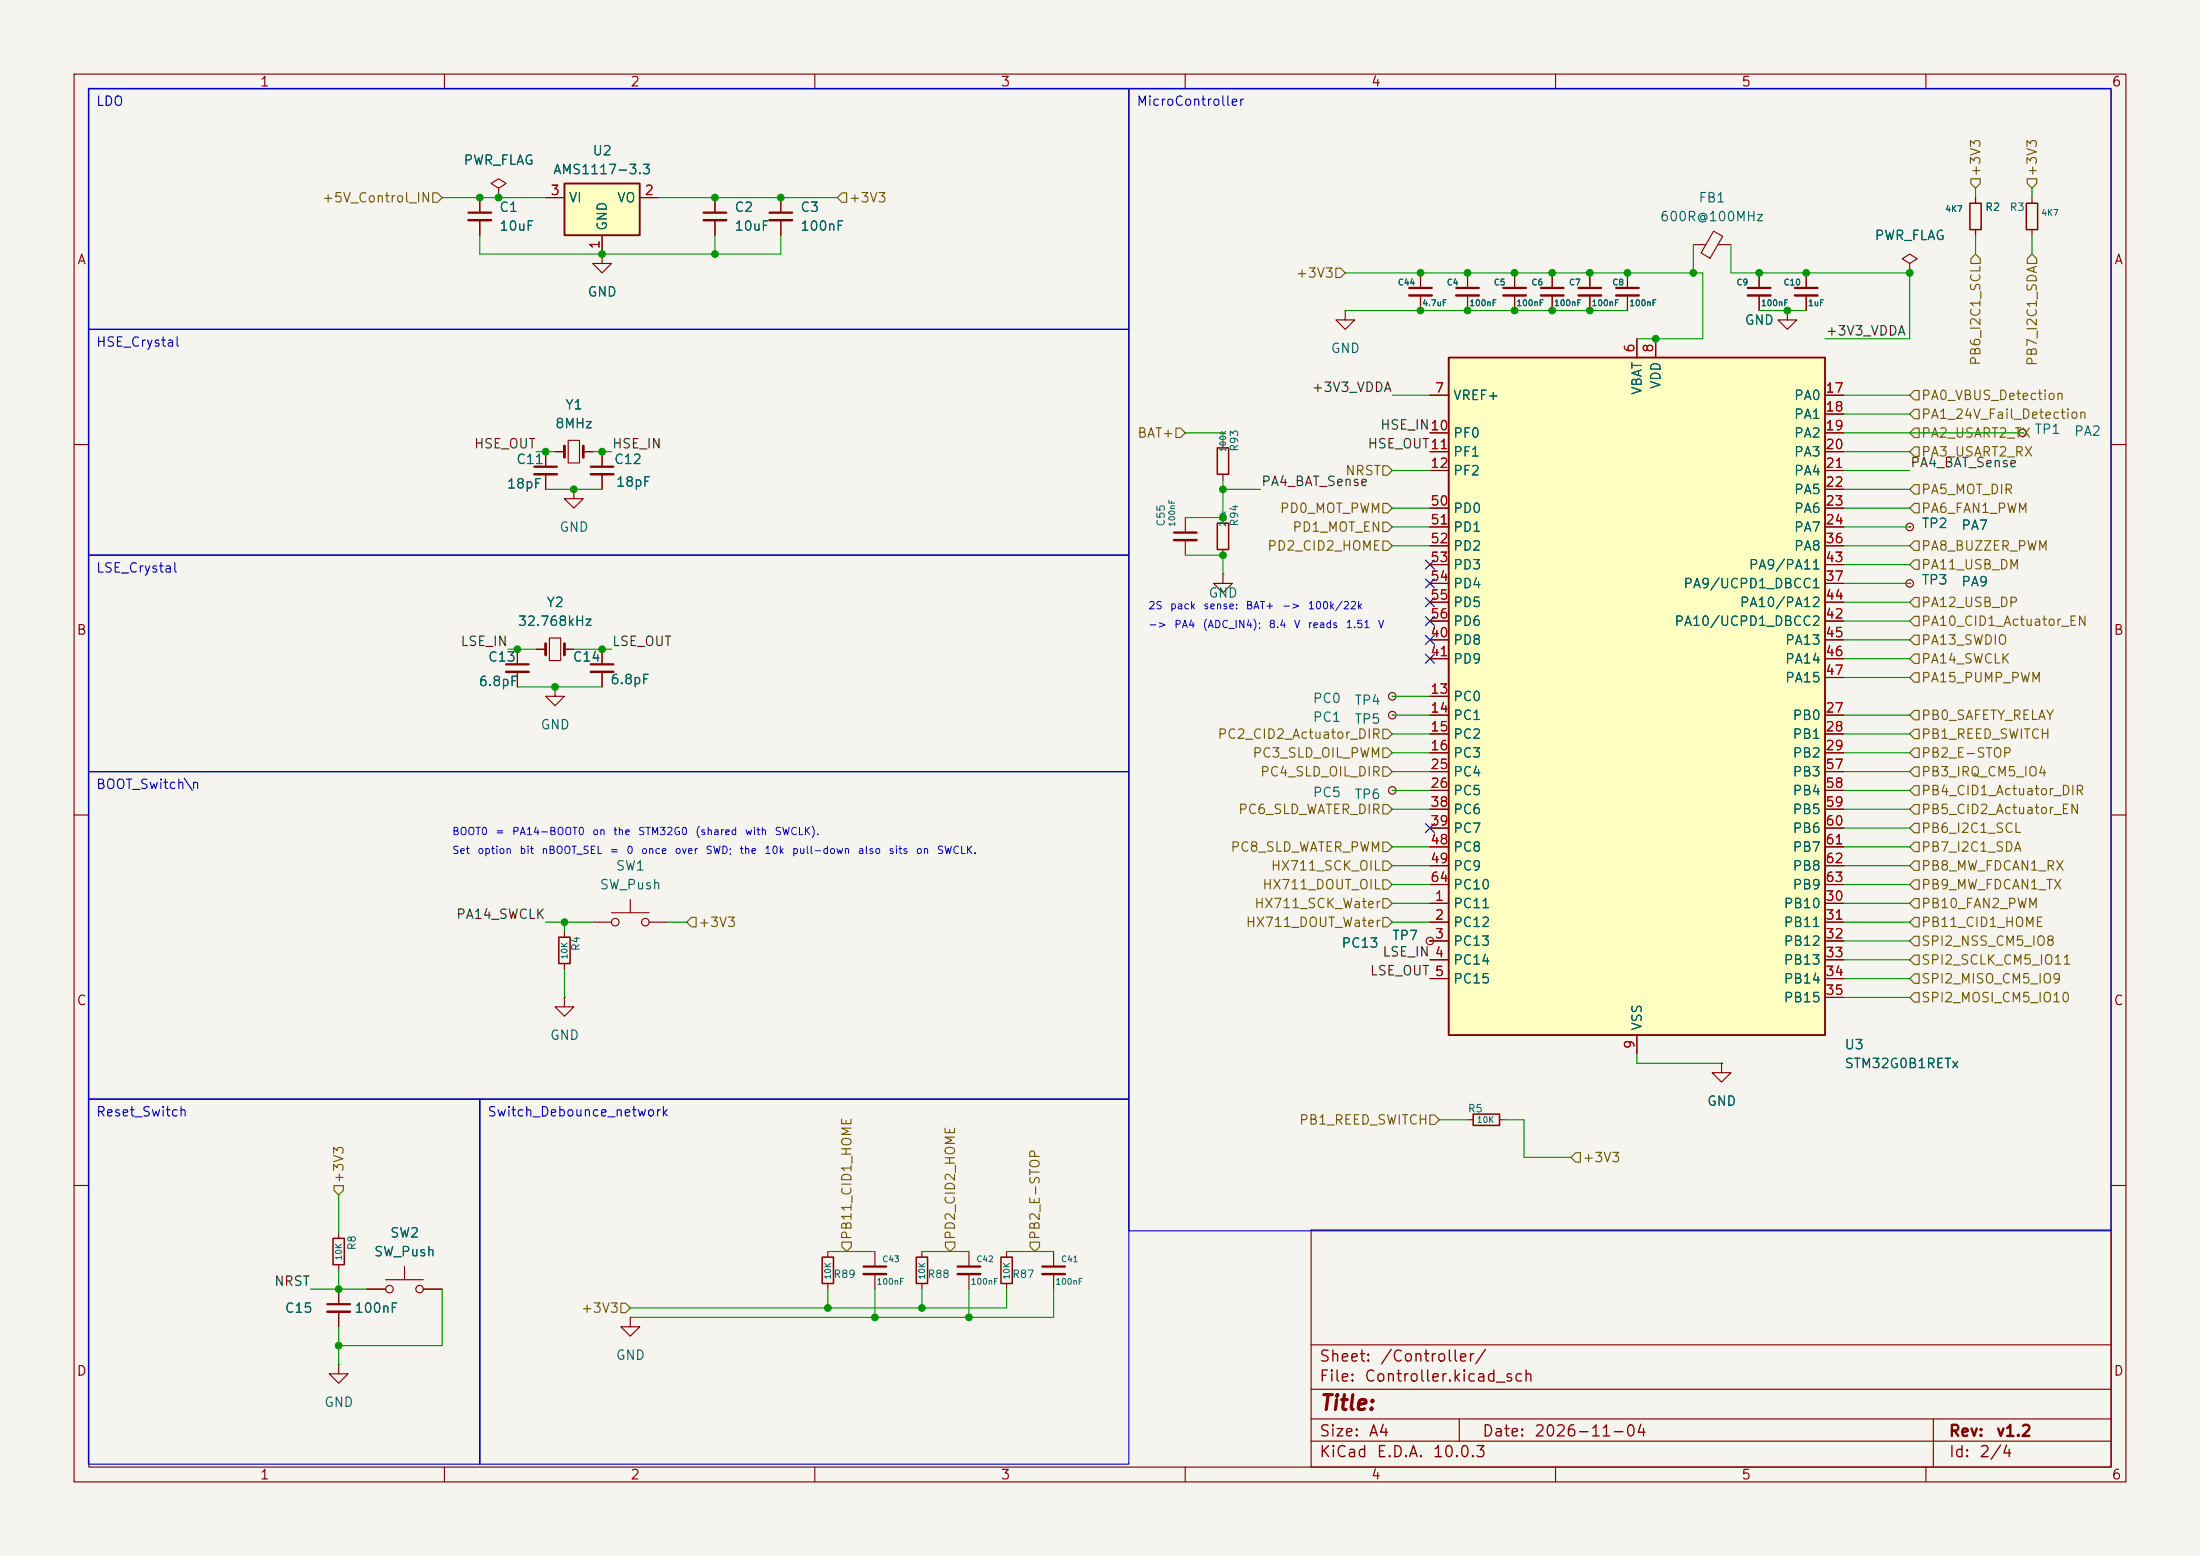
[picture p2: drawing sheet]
<svg xmlns="http://www.w3.org/2000/svg" width="297mm" height="210mm" viewBox="0 0 297 210" stroke-linecap="round" stroke-linejoin="round" font-family="sans-serif">
<path d="M0 0h297v210h-297z" fill="#f5f4ef" stroke="#f5f4ef" stroke-width=".14"/>
<g fill="none" stroke="#840000" stroke-width=".15">
<path d="M10 10h277v190h-277zM12 12h273v186h-273zM60 10v2M110 10v2M160 10v2M210 10v2M260 10v2M105.4 26.7v2M105.4 29.7v2.1M274.3 26.7v.7M274.3 31v.8M76.7 59.4h1.5v3.1h-1.5z"/>
<path d="M165.1 59.7v.8M10 60h2M73.7 61v2M73.7 64v2M74.9 61h1.3M77.5 66v1.3h1.2l-1.2 1.3-1.3-1.3h1.3M77.5 66h.1M78.7 61h1.3M81.3 61v2M81.3 64v2M160 69.9v2M160 72.9v2"/>
<path d="M165.1 77.5v1.2h1.3l-1.3 1.3-1.3-1.3h1.3M165.1 77.5h.1M165.1 64v.8M165.1 69.9v.7M165.1 74.2v.7M285 60h2M72.4 87.6h1.3M74.2 86.1h1.5v3.1h-1.5zM76.2 87.6h1.3M81.3 87.6v2.1M81.3 90.7v2M188 94h.1"/>
<path d="M10 110h2M285 110h2M193 127h.1M198.1 151.1h.8M202.4 151.1h.8M10 160h2M177 166h108v32h-108zM285 160h2M60 198v2M110 198v2M160 198v2M177 194.5h108"/>
<path d="M177 191.5h108M177 187.5h108M177 181.5h108M197 191.5v3M210 198v2M260 198v2M261 191.5v6.5"/>
<circle cx="188" cy="94" r=".51"/>
<circle cx="193" cy="127" r=".51"/>
</g>
<path d="M273.6 27.4h1.5v3.6h-1.5zM164.3 70.6h1.6v3.6h-1.6zM164.3 60.5h1.6v3.5h-1.6zM198.9 150.4h3.5v1.5h-3.5z" fill="none" stroke="#840000" stroke-width=".2"/>
<path d="M103.9 28.7h3M72.1 63h3.1M79.8 63h3M158.5 71.9h3M79.8 89.7h3" fill="none" stroke="#840000" stroke-width=".3"/>
<path d="M103.9 29.7h3M72.1 64h3.1M79.8 64h3M158.5 72.9h3M79.8 90.7h3" fill="none" stroke="#840000" stroke-width=".33"/>
<path d="M76.2 60.2v1.5M78.7 60.2v1.5M73.7 86.9v1.5M76.2 86.9v1.5" fill="none" stroke="#840000" stroke-width=".38"/>
<path d="M76.2 24.8h10.2v7h-10.2z" fill="#ffffc2"/>
<path d="M76.2 24.8h10.2v7h-10.2z" fill="none" stroke="#840000" stroke-width=".25"/>
<g fill="none" stroke="#840000" stroke-width=".15">
<path d="M64.8 26.7v2M64.8 29.7v2.1M67.3 25.4l1-.6-1-.7-1 .7 1 .6v1.3M67.3 26.7h.1M73.7 26.7h2.5M81.3 34.3v1.3h1.2l-1.2 1.2-1.3-1.2h1.3M81.3 34.3h.1M81.3 31.8v2.5M86.4 26.7h2.5M96.5 26.7v2M96.5 29.7v2.1M69.8 87.6v2.1"/>
<path d="M69.8 90.7v2M74.9 92.7v1.3h1.3l-1.3 1.3-1.2-1.3h1.2M74.9 92.7h.1M188 96.5h.1M188 106.7h.1"/>
<circle cx="188" cy="96.5" r=".51"/>
<circle cx="188" cy="106.7" r=".51"/>
</g>
<path d="M63.2 28.7h3.1M95 28.7h3M68.3 89.7h3.1" fill="none" stroke="#840000" stroke-width=".3"/>
<path d="M63.2 29.7h3.1M95 29.7h3M68.3 90.7h3.1" fill="none" stroke="#840000" stroke-width=".33"/>
<path d="M195.6 48.3h50.8v91.4h-50.8z" fill="#ffffc2"/>
<path d="M195.6 48.3h50.8v91.4h-50.8z" fill="none" stroke="#840000" stroke-width=".25"/>
<g fill="none" stroke="#840000" stroke-width=".15">
<path d="M64.8 26.7v2M64.8 29.7v2.1M67.3 26.7h.1M73.7 26.7h2.5M81.3 34.3h.1M81.3 31.8v2.5M86.4 26.7h2.5M96.5 26.7v2M96.5 29.7v2.1M105.4 26.7v2M105.4 29.7v2.1M191.8 36.8v2.1"/>
<path d="M191.8 39.9v2M198.1 36.8v2.1M198.1 39.9v2M204.5 36.8v2.1M204.5 39.9v2M209.5 36.8v2.1M209.5 39.9v2M214.6 36.8v2.1M214.6 39.9v2M219.7 36.8v2.1M219.7 39.9v2M228.6 33h1.7"/>
<path d="M231.3 31.2l1.3 .7-1.7 2.9-1.3-.7zM231.9 33h1.8M237.5 36.8v2.1M237.5 39.9v2M243.8 36.8v2.1M243.8 39.9v2M257.8 35.6l1-.7-1-.6-1 .6 1 .7v1.2M257.8 36.8h.1M266.7 26.7v.7M266.7 31v.8M181.6 41.9v1.3h1.3l-1.3 1.3-1.3-1.3h1.3M181.6 41.9h.1"/>
<path d="M193 53.3h2.6M193 58.4h2.6M221 45.7v2.6M223.5 45.7v2.6M241.3 41.9v1.3h1.3l-1.3 1.3-1.3-1.3h1.3M241.3 41.9h.1M246.4 53.3h2.5M246.4 58.4h2.5M246.4 55.9h2.5M273 58.4h.1M73.7 61v2M73.7 64v2"/>
<path d="M74.9 61h1.3M78.7 61h1.3M81.3 61v2M81.3 64v2M193 61h2.6M193 63.5h2.6M193 68.6h2.6M193 71.1h2.6M193 73.7h2.6M193 78.7h2.6M193 76.2h2.6M246.4 61h2.5"/>
<path d="M246.4 63.5h2.5M246.4 66h2.5M246.4 68.6h2.5M246.4 71.1h2.5M246.4 73.7h2.5M246.4 78.7h2.5M246.4 76.2h2.5M257.8 71.1h.1M257.8 78.7h.1M69.8 87.6v2.1M69.8 90.7v2M72.4 87.6h1.3"/>
<path d="M76.2 87.6h1.3M81.3 87.6v2.1M81.3 90.7v2M193 94h2.6M193 96.5h2.6M193 99.1h2.6M193 86.4h2.6M193 88.9h2.6M193 83.8h2.6M193 81.3h2.6M246.4 96.5h2.5M246.4 99.1h2.5"/>
<path d="M246.4 86.4h2.5M246.4 88.9h2.5M246.4 83.8h2.5M246.4 81.3h2.5M246.4 91.4h2.5M193 101.6h2.6M193 104.1h2.6M193 106.7h2.6M193 109.2h2.6M193 111.8h2.6M193 114.3h2.6M193 116.8h2.6"/>
<path d="M193 119.4h2.6M246.4 101.6h2.5M246.4 104.1h2.5M246.4 106.7h2.5M246.4 109.2h2.5M246.4 111.8h2.5M246.4 114.3h2.5M246.4 116.8h2.5M246.4 119.4h2.5M76.2 134.6v1.3h1.3l-1.3 1.3-1.3-1.3h1.3M76.2 134.6h.1M76.2 125.7v.8"/>
<path d="M76.2 130v.8M80 124.5h2.5M82.5 123.2h5.1M85.1 121.4v1.8M87.6 124.5h2.6M193 127h.1M193 121.9h2.6M193 124.5h2.6M193 127h2.6M193 129.5h2.6M193 132.1h2.6M221 139.7v2.5"/>
<path d="M246.4 121.9h2.5M246.4 124.5h2.5M246.4 127h2.5M246.4 129.5h2.5M246.4 132.1h2.5M246.4 134.6h2.5M232.4 143.5v1.3h1.3l-1.3 1.3-1.3-1.3h1.3M232.4 143.5h.1M45.7 166.4v.7M45.7 170.7v.8M45.7 174v2M45.7 177v2.1"/>
<path d="M49.5 174h2.6M52.1 172.7h5M54.6 170.9v1.8M57.1 174h2.6M85.1 177.8v1.3h1.3l-1.3 1.2-1.3-1.2h1.3M85.1 177.8h.1M111.8 168.9v.8M111.8 173.2v.8M118.1 168.9v2M118.1 172v2M124.5 168.9v.8M124.5 173.2v.8"/>
<path d="M130.8 168.9v2M130.8 172v2M135.9 168.9v.8M135.9 173.2v.8M142.2 168.9v2M142.2 172v2M45.7 184.2v1.2h1.3l-1.3 1.3-1.3-1.3h1.3M45.7 184.2h.1"/>
<circle cx="273" cy="58.4" r=".51"/>
<circle cx="257.8" cy="71.1" r=".51"/>
<circle cx="257.8" cy="78.7" r=".51"/>
<circle cx="83.1" cy="124.5" r=".51"/>
<circle cx="87.1" cy="124.5" r=".51"/>
<circle cx="52.6" cy="174" r=".51"/>
<circle cx="56.6" cy="174" r=".51"/>
</g>
<path d="M265.9 27.4h1.6v3.6h-1.6zM75.4 126.5h1.6v3.5h-1.6zM45 167.1h1.5v3.6h-1.5zM111 169.7h1.5v3.5h-1.5zM123.7 169.7h1.5v3.5h-1.5zM135.1 169.7h1.6v3.5h-1.6z" fill="none" stroke="#840000" stroke-width=".2"/>
<path d="M190.2 38.9h3.1M196.6 38.9h3M202.9 38.9h3.1M208 38.9h3.1M213.1 38.9h3.1M218.2 38.9h3M236 38.9h3M242.3 38.9h3.1M44.2 176h3M116.6 170.9h3M129.3 170.9h3M140.7 170.9h3.1" fill="none" stroke="#840000" stroke-width=".3"/>
<path d="M190.2 39.9h3.1M196.6 39.9h3M202.9 39.9h3.1M208 39.9h3.1M213.1 39.9h3.1M218.2 39.9h3M236 39.9h3M242.3 39.9h3.1M44.2 177h3M116.6 172h3M129.3 172h3M140.7 172h3.1" fill="none" stroke="#840000" stroke-width=".33"/>
<g fill="none" stroke="#725600" stroke-width=".15">
<path d="M58.4 26h.7l.6 .7-.6 .6h-.7zM113.7 26h.6v1.3h-.6l-.7-.6zM180.3 36.2h.7l.6 .6-.6 .7h-.7zM266.1 24.1h1.2v.7l-.6 .6-.6-.6zM266.7 34.3l.6 .6v.7h-1.2v-.7zM273.7 24.1h1.3v.7l-.7 .6-.6-.6zM274.3 34.3l.7 .6v.7h-1.3v-.7zM158.7 57.8h.7l.6 .6-.6 .7h-.7zM257.8 58.4l.6-.6h.7v1.3h-.7zM257.8 55.9l.6-.7h.7v1.3h-.7zM257.8 53.3l.6-.6h.7v1.3h-.7zM186.7 67.9h.6l.7 .7-.7 .6h-.6z"/>
<path d="M186.7 70.5h.6l.7 .6-.7 .7h-.6zM186.7 73h.6l.7 .7-.7 .6h-.6zM186.7 62.9h.6l.7 .6-.7 .6h-.6zM257.8 68.6l.6-.7h.7v1.3h-.7zM257.8 66l.6-.6h.7v1.3h-.7zM257.8 76.2l.6-.6h.7v1.2h-.7zM258.4 73h.7v1.3h-.7l-.6-.6zM258.4 60.3h.7v1.3h-.7l-.6-.6zM186.7 98.4h.6l.7 .7-.7 .6h-.6zM257.8 81.3l.6-.7h.7v1.3h-.7zM257.8 99.1l.6-.7h.7v1.3h-.7zM257.8 91.4l.6-.6h.7v1.3h-.7z"/>
<path d="M257.8 88.9l.6-.6h.7v1.2h-.7zM257.8 86.4l.6-.7h.7v1.3h-.7zM257.8 83.8l.6-.6h.7v1.3h-.7zM258.4 95.9h.7v1.3h-.7l-.6-.7zM186.7 101h.6l.7 .6-.7 .6h-.6zM186.7 103.5h.6l.7 .6-.7 .7h-.6zM186.7 108.6h.6l.7 .6-.7 .7h-.6zM186.7 118.7h.6l.7 .7-.7 .6h-.6zM186.7 116.2h.6l.7 .6-.7 .7h-.6zM186.7 113.7h.6l.7 .6-.7 .6h-.6zM257.8 101.6l.6-.6h.7v1.2h-.7zM257.8 104.1l.6-.6h.7v1.3h-.7z"/>
<path d="M257.8 106.7l.6-.7h.7v1.3h-.7zM257.8 111.8l.6-.7h.7v1.3h-.7zM257.8 114.3l.6-.6h.7v1.2h-.7zM257.8 116.8l.6-.6h.7v1.3h-.7zM258.4 108.6h.7v1.3h-.7l-.6-.7zM258.4 118.7h.7v1.3h-.7l-.6-.6zM93.3 123.8h.7v1.3h-.7l-.6-.6zM186.7 123.8h.6l.7 .7-.7 .6h-.6zM186.7 121.3h.6l.7 .6-.7 .7h-.6zM257.8 134.6l.6-.6h.7v1.3h-.7zM257.8 129.5l.6-.6h.7v1.3h-.7zM257.8 121.9l.6-.6h.7v1.3h-.7z"/>
<path d="M257.8 124.5l.6-.7h.7v1.3h-.7zM257.8 127l.6-.6h.7v1.2h-.7zM258.4 131.4h.7v1.3h-.7l-.6-.6zM193 150.5h.7l.6 .6-.6 .7h-.7zM212.7 155.6h.7v1.2h-.7l-.6-.6zM45.1 160h1.3v.7l-.7 .6-.6-.6zM83.8 175.9h.7l.6 .6-.6 .7h-.7zM113.7 167.6h1.2v.7l-.6 .6-.6-.6zM127.6 167.6h1.3v.7l-.6 .6-.7-.6zM139.1 167.6h1.2v.7l-.6 .6-.6-.6z"/>
</g>
<g fill="none" stroke="#009600" stroke-width=".15">
<path d="M59.7 26.7h14M64.8 31.8v2.5h40.6v-2.5M88.9 26.7h24.1M96.5 31.8v2.5M181.6 36.8h48.3v8.9h-8.9M228.6 33v3.8M233.7 33v3.8h24.1v8.9h-11.4M266.7 25.4v1.3M266.7 31.8v2.5M274.3 25.4v1.3M274.3 31.8v2.5M160 58.4h5.1v1.3"/>
<path d="M181.6 41.9h38.1M188 53.3h5M237.5 41.9h6.3M248.9 53.3h8.9M248.9 58.4h24.1M248.9 55.9h8.9M72.4 61h2.5M73.7 66h7.6M80 61h2.5M160 74.9h5.1v2.6M165.1 66h5.1M165.1 64.8v5.1h-5.1"/>
<path d="M188 71.1h5M188 73.7h5M188 63.5h5M188 68.6h5M248.9 71.1h8.9M248.9 73.7h8.9M248.9 63.5h8.9M248.9 66h8.9M248.9 61h8.9M248.9 76.2h8.9M248.9 78.7h8.9M248.9 68.6h8.9"/>
<path d="M68.6 87.6h3.8M69.8 92.7h11.5M77.5 87.6h5M188 96.5h5M188 94h5M188 99.1h5M248.9 96.5h8.9M248.9 91.4h8.9M248.9 88.9h8.9M248.9 86.4h8.9M248.9 83.8h8.9M248.9 81.3h8.9"/>
<path d="M248.9 99.1h8.9M188 116.8h5M188 119.4h5M188 101.6h5M188 104.1h5M188 106.7h5M188 109.2h5M188 114.3h5M248.9 116.8h8.9M248.9 119.4h8.9M248.9 101.6h8.9M248.9 104.1h8.9"/>
<path d="M248.9 106.7h8.9M248.9 109.2h8.9M248.9 111.8h8.9M248.9 114.3h8.9M73.7 124.5h6.3M76.2 124.5v1.2M76.2 130.8v3.8M90.2 124.5h2.5M188 121.9h5M188 124.5h5M248.9 121.9h8.9M248.9 124.5h8.9"/>
<path d="M248.9 132.1h8.9M248.9 134.6h8.9M248.9 127h8.9M248.9 129.5h8.9M194.3 151.1h3.8M203.2 151.1h2.5v5.1h6.4M221 142.2v1.3h11.4M41.9 174h7.6M45.7 161.3v5.1M45.7 171.5v2.5M45.7 179.1v5.1M59.7 174v7.6h-14"/>
<path d="M111.8 168.9h6.3M111.8 174v2.5M118.1 174v3.8M124.5 168.9h6.3M124.5 174v2.5M130.8 174v3.8M135.9 168.9h6.3M135.9 174v2.5h-50.8M142.2 174v3.8h-57.1"/>
</g>
<g fill="none" stroke="#000084" stroke-width=".15">
<path d="M192.4 75.6l1.2 1.2M192.4 78.1l1.2 1.2M193.6 75.6l-1.2 1.2M193.6 78.1l-1.2 1.2M192.4 88.3l1.2 1.2M192.4 85.8l1.2 1.2M192.4 83.2l1.2 1.2M192.4 80.7l1.2 1.2M193.6 88.3l-1.2 1.2M193.6 85.8l-1.2 1.2M193.6 83.2l-1.2 1.2M193.6 80.7l-1.2 1.2"/>
<path d="M192.4 111.2l1.2 1.2M193.6 111.2l-1.2 1.2"/>
</g>
<path d="M11.9 11.9h140.5v32.6h-140.5zM152.4 11.9h132.6v154.2h-132.6zM11.9 44.5h140.5v30.4h-140.5zM11.9 74.9h140.5v29.2h-140.5zM11.9 104.1h140.5v44.2h-140.5zM11.9 148.3h52.9v49.3h-52.9zM64.8 148.3h87.6v49.3h-87.6z" fill="none" stroke="#0000c2" stroke-width=".15"/>
<g fill="#009600" stroke="#009600" stroke-width=".14">
<circle cx="67.3" cy="26.7" r=".46"/>
<circle cx="77.5" cy="66" r=".46"/>
<circle cx="105.4" cy="26.7" r=".46"/>
<circle cx="81.3" cy="34.3" r=".46"/>
<circle cx="73.7" cy="61" r=".46"/>
<circle cx="96.5" cy="34.3" r=".46"/>
<circle cx="81.3" cy="61" r=".46"/>
<circle cx="96.5" cy="26.7" r=".46"/>
<circle cx="81.3" cy="87.6" r=".46"/>
<circle cx="69.8" cy="87.6" r=".46"/>
<circle cx="76.2" cy="124.5" r=".46"/>
<circle cx="74.9" cy="92.7" r=".46"/>
<circle cx="45.7" cy="174" r=".46"/>
<circle cx="45.7" cy="181.6" r=".46"/>
<circle cx="111.8" cy="176.5" r=".46"/>
<circle cx="124.5" cy="176.5" r=".46"/>
<circle cx="130.8" cy="177.8" r=".46"/>
<circle cx="118.1" cy="177.8" r=".46"/>
<circle cx="64.8" cy="26.7" r=".46"/>
<circle cx="209.5" cy="36.8" r=".46"/>
<circle cx="204.5" cy="36.8" r=".46"/>
<circle cx="204.5" cy="41.9" r=".46"/>
<circle cx="214.6" cy="36.8" r=".46"/>
<circle cx="209.5" cy="41.9" r=".46"/>
<circle cx="214.6" cy="41.9" r=".46"/>
<circle cx="191.8" cy="36.8" r=".46"/>
<circle cx="198.1" cy="36.8" r=".46"/>
<circle cx="198.1" cy="41.9" r=".46"/>
<circle cx="191.8" cy="41.9" r=".46"/>
<circle cx="219.7" cy="36.8" r=".46"/>
<circle cx="237.5" cy="36.8" r=".46"/>
<circle cx="228.6" cy="36.8" r=".46"/>
<circle cx="241.3" cy="41.9" r=".46"/>
<circle cx="243.8" cy="36.8" r=".46"/>
<circle cx="257.8" cy="36.8" r=".46"/>
<circle cx="223.5" cy="45.7" r=".46"/>
<circle cx="165.1" cy="69.9" r=".46"/>
<circle cx="165.1" cy="74.9" r=".46"/>
<circle cx="165.1" cy="66" r=".46"/>
</g>
<text font-size="2" fill="#840000" x="178" y="190.8">Title:</text>
<g font-size="1.5" fill="#840000">
<text x="178" y="184.2">Sheet:</text>
<text x="186.2" y="184.2">/Controller/</text>
<text x="178" y="186.9">File:</text>
<text x="184.1" y="186.9">Controller.kicad_sch</text>
<text x="178" y="197.1">KiCad</text>
<text x="178" y="194.3">Size:</text>
<text x="184.7" y="194.3">A4</text>
<text x="185.7" y="197.1">E.D.A.</text>
<text x="193.3" y="197.1">10.0.3</text>
<text x="200" y="194.3">Date:</text>
<text x="207" y="194.3">2026-11-04</text>
<text x="263" y="194.3">Rev:</text>
<text x="263" y="197.1">Id:</text>
<text x="267.1" y="197.1">2/4</text>
<text x="269.4" y="194.3">v1.2</text>
</g>
<g font-size="1.3" fill="#840000">
<text x="35" y="12">1</text>
<text x="85" y="12">2</text>
<text x="135" y="12">3</text>
<text x="185" y="12">4</text>
<text x="235" y="12">5</text>
<text x="285" y="12">6</text>
<text x="10.3" y="36">A</text>
<text x="285.3" y="36">A</text>
<text x="10.3" y="86">B</text>
<text x="285.3" y="86">B</text>
<text x="10.3" y="136">C</text>
<text x="285.3" y="136">C</text>
<text x="10.3" y="186">D</text>
<text x="285.3" y="186">D</text>
<text x="35" y="200">1</text>
<text x="85" y="200">2</text>
<text x="135" y="200">3</text>
<text x="185" y="200">4</text>
<text x="235" y="200">5</text>
<text x="285" y="200">6</text>
</g>
<g font-size="1.3" fill="#0000c2">
<text x="12.9" y="14.6">LDO</text>
<text x="153.4" y="14.6">MicroController</text>
<text x="12.9" y="47.1">HSE_Crystal</text>
<text x="12.9" y="77.6">LSE_Crystal</text>
<text x="12.9" y="106.8">BOOT_Switch\n</text>
<text x="12.9" y="151">Reset_Switch</text>
<text x="65.7" y="151">Switch_Debounce_network</text>
</g>
<g font-size="1.3" fill="#006464">
<text x="62.5" y="22.6">PWR_FLAG</text>
<text x="74.6" y="23.8">AMS1117-3.3</text>
<text x="79.9" y="21.3">U2</text>
<text x="67.3" y="28.9">C1</text>
<text x="76.7" y="27.6">VI</text>
<text x="83.2" y="27.6">VO</text>
<text x="99.1" y="28.9">C2</text>
<text x="108" y="28.9">C3</text>
<text x="229.2" y="27.6">FB1</text>
<text x="67.3" y="31.5">10uF</text>
<text x="82.3" y="31.2" transform="rotate(-90 82.3 31.2)">GND</text>
<text x="99.1" y="31.5">10uF</text>
<text x="108" y="31.5">100nF</text>
<text x="224" y="30.2">600R@100MHz</text>
<text x="253" y="32.7">PWR_FLAG</text>
<text x="79.2" y="40.3">GND</text>
<text x="179.6" y="48">GND</text>
<text x="235.5" y="44.2">GND</text>
<text x="222" y="53.4" transform="rotate(-90 222 53.4)">VBAT</text>
<text x="224.5" y="52.6" transform="rotate(-90 224.5 52.6)">VDD</text>
<text x="74.9" y="58.1">8MHz</text>
<text x="76.2" y="55.6">Y1</text>
<text x="196.1" y="54.3">VREF+</text>
<text x="196.1" y="59.4">PF0</text>
<text x="242.1" y="54.3">PA0</text>
<text x="242.1" y="56.9">PA1</text>
<text x="242.1" y="59.4">PA2</text>
<text x="274.6" y="58.9">TP1</text>
<text x="279.9" y="59.1">PA2</text>
<text x="69.6" y="62.9">C11</text>
<text x="82.8" y="62.9">C12</text>
<text x="83.1" y="66">18pF</text>
<text x="196.1" y="61.9">PF1</text>
<text x="196.1" y="64.5">PF2</text>
<text x="242.1" y="61.9">PA3</text>
<text x="242.1" y="64.5">PA4</text>
<text x="68.3" y="66.2">18pF</text>
<text x="196.1" y="69.6">PD0</text>
<text x="242.1" y="67">PA5</text>
<text x="242.1" y="69.6">PA6</text>
<text x="259.3" y="71.6">TP2</text>
<text x="264.7" y="71.8">PA7</text>
<text x="75.4" y="72.1">GND</text>
<text x="196.1" y="72.1">PD1</text>
<text x="196.1" y="74.6">PD2</text>
<text x="196.1" y="77.2">PD3</text>
<text x="236" y="77.2">PA9/PA11</text>
<text x="242.1" y="72.1">PA7</text>
<text x="242.1" y="74.6">PA8</text>
<text x="73.7" y="82.3">Y2</text>
<text x="163.1" y="81">GND</text>
<text x="196.1" y="79.7">PD4</text>
<text x="196.1" y="82.3">PD5</text>
<text x="227.2" y="79.7">PA9/UCPD1_DBCC1</text>
<text x="234.8" y="82.3">PA10/PA12</text>
<text x="259.3" y="79.2">TP3</text>
<text x="264.7" y="79.5">PA9</text>
<text x="65.8" y="89.6">C13</text>
<text x="69.8" y="84.8">32.768kHz</text>
<text x="77.2" y="89.6">C14</text>
<text x="196.1" y="87.3">PD8</text>
<text x="196.1" y="89.9">PD9</text>
<text x="196.1" y="84.8">PD6</text>
<text x="226" y="84.8">PA10/UCPD1_DBCC2</text>
<text x="240.9" y="87.3">PA13</text>
<text x="240.9" y="89.9">PA14</text>
<text x="64.5" y="92.9">6.8pF</text>
<text x="82.3" y="92.7">6.8pF</text>
<text x="177.1" y="95.2">PC0</text>
<text x="182.8" y="95.5">TP4</text>
<text x="196.1" y="95">PC0</text>
<text x="240.9" y="92.4">PA15</text>
<text x="72.9" y="98.8">GND</text>
<text x="177.1" y="97.7">PC1</text>
<text x="182.8" y="98">TP5</text>
<text x="196.1" y="97.5">PC1</text>
<text x="196.1" y="100">PC2</text>
<text x="241.9" y="97.5">PB0</text>
<text x="241.9" y="100">PB1</text>
<text x="177.1" y="107.9">PC5</text>
<text x="196.1" y="102.6">PC3</text>
<text x="196.1" y="105.1">PC4</text>
<text x="196.1" y="107.7">PC5</text>
<text x="241.9" y="102.6">PB2</text>
<text x="241.9" y="105.1">PB3</text>
<text x="241.9" y="107.7">PB4</text>
<text x="182.8" y="108.2">TP6</text>
<text x="196.1" y="110.2">PC6</text>
<text x="196.1" y="112.7">PC7</text>
<text x="241.9" y="110.2">PB5</text>
<text x="241.9" y="112.7">PB6</text>
<text x="83.1" y="117.8">SW1</text>
<text x="196.1" y="115.3">PC8</text>
<text x="196.1" y="117.8">PC9</text>
<text x="241.9" y="115.3">PB7</text>
<text x="241.9" y="117.8">PB8</text>
<text x="80.9" y="120.4">SW_Push</text>
<text x="196.1" y="122.9">PC11</text>
<text x="196.1" y="125.4">PC12</text>
<text x="196.1" y="120.4">PC10</text>
<text x="240.7" y="122.9">PB10</text>
<text x="240.7" y="125.4">PB11</text>
<text x="241.9" y="120.4">PB9</text>
<text x="181" y="128.2">PC13</text>
<text x="187.9" y="127.2">TP7</text>
<text x="196.1" y="128">PC13</text>
<text x="196.1" y="130.5">PC14</text>
<text x="240.7" y="128">PB12</text>
<text x="240.7" y="130.5">PB13</text>
<text x="196.1" y="133.1">PC15</text>
<text x="240.7" y="133.1">PB14</text>
<text x="240.7" y="135.6">PB15</text>
<text x="74.2" y="140.7">GND</text>
<text x="222" y="139.2" transform="rotate(-90 222 139.2)">VSS</text>
<text x="248.9" y="141.9">U3</text>
<text x="230.4" y="149.6">GND</text>
<text x="248.9" y="144.5">STM32G0B1RETx</text>
<text x="52.6" y="167.3">SW2</text>
<text x="50.4" y="169.9">SW_Push</text>
<text x="38.4" y="177.5">C15</text>
<text x="47.8" y="177.5">100nF</text>
<text x="83.1" y="183.9">GND</text>
<text x="43.7" y="190.2">GND</text>
</g>
<g font-size="1.3" fill="#725600">
<text x="267.7" y="23.9" transform="rotate(-90 267.7 23.9)">+3V3</text>
<text x="275.3" y="23.9" transform="rotate(-90 275.3 23.9)">+3V3</text>
<text x="43.4" y="27.6">+5V_Control_IN</text>
<text x="114.5" y="27.6">+3V3</text>
<text x="174.9" y="37.8">+3V3</text>
<text x="267.7" y="49.4" transform="rotate(-90 267.7 49.4)">PB6_I2C1_SCL</text>
<text x="275.3" y="49.5" transform="rotate(-90 275.3 49.5)">PB7_I2C1_SDA</text>
<text x="153.5" y="59.4">BAT+</text>
<text x="259.3" y="59.4">PA2_USART2_TX</text>
<text x="259.3" y="56.9">PA1_24V_Fail_Detection</text>
<text x="259.3" y="54.3">PA0_VBUS_Detection</text>
<text x="181.5" y="64.5">NRST</text>
<text x="259.3" y="61.9">PA3_USART2_RX</text>
<text x="172.7" y="69.6">PD0_MOT_PWM</text>
<text x="259.3" y="69.6">PA6_FAN1_PWM</text>
<text x="259.3" y="67">PA5_MOT_DIR</text>
<text x="171" y="74.6">PD2_CID2_HOME</text>
<text x="174.4" y="72.1">PD1_MOT_EN</text>
<text x="259.3" y="74.6">PA8_BUZZER_PWM</text>
<text x="259.3" y="77.2">PA11_USB_DM</text>
<text x="259.3" y="82.3">PA12_USB_DP</text>
<text x="259.3" y="89.9">PA14_SWCLK</text>
<text x="259.3" y="87.3">PA13_SWDIO</text>
<text x="259.3" y="84.8">PA10_CID1_Actuator_EN</text>
<text x="259.3" y="92.4">PA15_PUMP_PWM</text>
<text x="164.3" y="100">PC2_CID2_Actuator_DIR</text>
<text x="259.3" y="100">PB1_REED_SWITCH</text>
<text x="259.3" y="97.5">PB0_SAFETY_RELAY</text>
<text x="169" y="102.6">PC3_SLD_OIL_PWM</text>
<text x="170" y="105.1">PC4_SLD_OIL_DIR</text>
<text x="259.3" y="102.6">PB2_E-STOP</text>
<text x="259.3" y="105.1">PB3_IRQ_CM5_IO4</text>
<text x="259.3" y="107.7">PB4_CID1_Actuator_DIR</text>
<text x="167.1" y="110.2">PC6_SLD_WATER_DIR</text>
<text x="259.3" y="110.2">PB5_CID2_Actuator_EN</text>
<text x="259.3" y="112.7">PB6_I2C1_SCL</text>
<text x="166" y="115.3">PC8_SLD_WATER_PWM</text>
<text x="171.5" y="117.8">HX711_SCK_OIL</text>
<text x="259.3" y="115.3">PB7_I2C1_SDA</text>
<text x="259.3" y="117.8">PB8_MW_FDCAN1_RX</text>
<text x="94.2" y="125.4">+3V3</text>
<text x="168.1" y="125.4">HX711_DOUT_Water</text>
<text x="169.2" y="122.9">HX711_SCK_Water</text>
<text x="170.3" y="120.4">HX711_DOUT_OIL</text>
<text x="259.3" y="120.4">PB9_MW_FDCAN1_TX</text>
<text x="259.3" y="122.9">PB10_FAN2_PWM</text>
<text x="259.3" y="125.4">PB11_CID1_HOME</text>
<text x="259.3" y="130.5">SPI2_SCLK_CM5_IO11</text>
<text x="259.3" y="128">SPI2_NSS_CM5_IO8</text>
<text x="259.3" y="135.6">SPI2_MOSI_CM5_IO10</text>
<text x="259.3" y="133.1">SPI2_MISO_CM5_IO9</text>
<text x="175.3" y="152.1">PB1_REED_SWITCH</text>
<text x="46.7" y="159.8" transform="rotate(-90 46.7 159.8)">+3V3</text>
<text x="213.6" y="157.2">+3V3</text>
<text x="115.3" y="167.4" transform="rotate(-90 115.3 167.4)">PB11_CID1_HOME</text>
<text x="129.2" y="167.4" transform="rotate(-90 129.2 167.4)">PD2_CID2_HOME</text>
<text x="140.7" y="167.4" transform="rotate(-90 140.7 167.4)">PB2_E-STOP</text>
<text x="78.3" y="177.5">+3V3</text>
</g>
<g font-size="1.3" fill="#a90000">
<text x="74.2" y="26.6">3</text>
<text x="86.9" y="26.6">2</text>
<text x="81.3" y="33.7" transform="rotate(-90 81.3 33.7)">1</text>
<text x="221" y="47.7" transform="rotate(-90 221 47.7)">6</text>
<text x="223.5" y="47.7" transform="rotate(-90 223.5 47.7)">8</text>
<text x="193.6" y="53.3">7</text>
<text x="246.3" y="53.3">17</text>
<text x="193" y="58.4">10</text>
<text x="246.3" y="55.9">18</text>
<text x="246.3" y="58.4">19</text>
<text x="193" y="63.5">12</text>
<text x="193" y="60.9">11</text>
<text x="246.3" y="60.9">20</text>
<text x="246.3" y="63.5">21</text>
<text x="193" y="68.6">50</text>
<text x="193" y="71.1">51</text>
<text x="246.3" y="66">22</text>
<text x="246.3" y="68.6">23</text>
<text x="246.3" y="71.1">24</text>
<text x="193" y="73.6">52</text>
<text x="193" y="76.2">53</text>
<text x="246.3" y="73.6">36</text>
<text x="246.3" y="76.2">43</text>
<text x="193" y="78.7">54</text>
<text x="193" y="81.3">55</text>
<text x="193" y="83.8">56</text>
<text x="246.3" y="78.7">37</text>
<text x="246.3" y="83.8">42</text>
<text x="246.3" y="81.3">44</text>
<text x="193" y="86.3">40</text>
<text x="193" y="88.9">41</text>
<text x="246.3" y="86.3">45</text>
<text x="246.3" y="88.9">46</text>
<text x="193" y="94">13</text>
<text x="246.3" y="91.4">47</text>
<text x="193" y="96.5">14</text>
<text x="193" y="99">15</text>
<text x="193" y="101.6">16</text>
<text x="246.3" y="96.5">27</text>
<text x="246.3" y="99">28</text>
<text x="246.3" y="101.6">29</text>
<text x="193" y="104.1">25</text>
<text x="193" y="106.7">26</text>
<text x="246.3" y="104.1">57</text>
<text x="246.3" y="106.7">58</text>
<text x="193" y="109.2">38</text>
<text x="193" y="111.7">39</text>
<text x="246.3" y="109.2">59</text>
<text x="246.3" y="111.7">60</text>
<text x="193" y="114.3">48</text>
<text x="193" y="116.8">49</text>
<text x="193" y="119.4">64</text>
<text x="246.3" y="114.3">61</text>
<text x="246.3" y="116.8">62</text>
<text x="246.3" y="119.4">63</text>
<text x="193.6" y="121.9">1</text>
<text x="193.6" y="124.4">2</text>
<text x="246.3" y="121.9">30</text>
<text x="246.3" y="124.4">31</text>
<text x="193.6" y="127">3</text>
<text x="193.6" y="129.5">4</text>
<text x="246.3" y="127">32</text>
<text x="246.3" y="129.5">33</text>
<text x="193.6" y="132.1">5</text>
<text x="246.3" y="132.1">34</text>
<text x="246.3" y="134.6">35</text>
<text x="221" y="141.7" transform="rotate(-90 221 141.7)">9</text>
</g>
<g font-size="1.3" fill="#0f0f0f">
<text x="246.4" y="45.6">+3V3_VDDA</text>
<text x="177" y="53.2">+3V3_VDDA</text>
<text x="186.2" y="58.3">HSE_IN10</text>
<text x="63.9" y="60.8">HSE_OUT</text>
<text x="82.5" y="60.8">HSE_IN</text>
<text x="170.2" y="65.9">PA4_BAT_Sense</text>
<text x="184.6" y="60.8">HSE_OUT11</text>
<text x="257.8" y="63.4">PA4_BAT_Sense</text>
<text x="62.1" y="87.5">LSE_IN</text>
<text x="82.5" y="87.5">LSE_OUT</text>
<text x="61.5" y="124.3">PA14_SWCLK</text>
<text x="184.9" y="132">LSE_OUT 5</text>
<text x="186.5" y="129.4">LSE_IN 4</text>
<text x="36.9" y="173.9">NRST</text>
</g>
<g font-size="1" fill="#006464">
<text x="267.9" y="28.7">R2</text>
<text x="271.2" y="28.7">R3</text>
<text x="167.4" y="61" transform="rotate(-90 167.4 61)">R93</text>
<text x="157.5" y="71.1" transform="rotate(-90 157.5 71.1)">C55</text>
<text x="167.4" y="71.1" transform="rotate(-90 167.4 71.1)">R94</text>
<text x="78.5" y="128.4" transform="rotate(-90 78.5 128.4)">R4</text>
<text x="198.1" y="150.4">R5</text>
<text x="48.3" y="168.8" transform="rotate(-90 48.3 168.8)">R8</text>
<text x="112.4" y="172.7">R89</text>
<text x="125.1" y="172.7">R88</text>
<text x="136.6" y="172.7">R87</text>
</g>
<g font-size="1" fill="#0000c2">
<text x="154.9" y="82.5">2S</text>
<text x="157.9" y="82.5">pack</text>
<text x="162.4" y="82.5">sense:</text>
<text x="168.1" y="82.5">BAT+</text>
<text x="173" y="82.5">-&gt;</text>
<text x="176.5" y="82.5">100k/22k</text>
<text x="154.9" y="85">-&gt;</text>
<text x="158.4" y="85">PA4</text>
<text x="162.3" y="85">(ADC_IN4);</text>
<text x="171.2" y="85">8.4</text>
<text x="174.6" y="85">V</text>
<text x="176.5" y="85">reads</text>
<text x="181.6" y="85">1.51</text>
<text x="185.9" y="85">V</text>
<text x="61" y="113">BOOT0</text>
<text x="66.8" y="113">=</text>
<text x="69" y="113">PA14-BOOT0</text>
<text x="79.9" y="113">on</text>
<text x="82.7" y="113">the</text>
<text x="86.1" y="113">STM32G0</text>
<text x="93.8" y="113">(shared</text>
<text x="100.5" y="113">with</text>
<text x="104.5" y="113">SWCLK).</text>
<text x="61" y="115.5">Set</text>
<text x="64.4" y="115.5">option</text>
<text x="70" y="115.5">bit</text>
<text x="73" y="115.5">nBOOT_SEL</text>
<text x="82.2" y="115.5">=</text>
<text x="84.5" y="115.5">0</text>
<text x="86.5" y="115.5">once</text>
<text x="91" y="115.5">over</text>
<text x="95.2" y="115.5">SWD;</text>
<text x="99.8" y="115.5">the</text>
<text x="103.1" y="115.5">10k</text>
<text x="106.8" y="115.5">pull-down</text>
<text x="115.7" y="115.5">also</text>
<text x="119.9" y="115.5">sits</text>
<text x="123.6" y="115.5">on</text>
<text x="126.4" y="115.5">SWCLK.</text>
</g>
<g font-size=".8" fill="#006464">
<text x="262.6" y="28.8">4K7</text>
<text x="275.5" y="29.3">4K7</text>
<text x="188.6" y="38.7">C44</text>
<text x="191.9" y="41.5">4.7uF</text>
<text x="195.2" y="38.7">C4</text>
<text x="198.3" y="41.5">100nF</text>
<text x="201.6" y="38.7">C5</text>
<text x="204.6" y="41.5">100nF</text>
<text x="206.7" y="38.7">C6</text>
<text x="209.7" y="41.5">100nF</text>
<text x="211.8" y="38.7">C7</text>
<text x="214.8" y="41.5">100nF</text>
<text x="217.6" y="38.7">C8</text>
<text x="219.9" y="41.5">100nF</text>
<text x="234.4" y="38.7">C9</text>
<text x="237.7" y="41.5">100nF</text>
<text x="240.7" y="38.7">C10</text>
<text x="244" y="41.5">1uF</text>
<text x="165.7" y="61.1" transform="rotate(-90 165.7 61.1)">100k</text>
<text x="158.8" y="71.2" transform="rotate(-90 158.8 71.2)">100nF</text>
<text x="165.7" y="71.2" transform="rotate(-90 165.7 71.2)">22k</text>
<text x="76.8" y="129.5" transform="rotate(-90 76.8 129.5)">10K</text>
<text x="199.3" y="151.7">10K</text>
<text x="46.3" y="170.2" transform="rotate(-90 46.3 170.2)">10K</text>
<text x="112.4" y="172.8" transform="rotate(-90 112.4 172.8)">10K</text>
<text x="118.3" y="173.6">100nF</text>
<text x="119" y="170.5">C43</text>
<text x="125.1" y="172.8" transform="rotate(-90 125.1 172.8)">10K</text>
<text x="131" y="173.6">100nF</text>
<text x="131.7" y="170.5">C42</text>
<text x="136.5" y="172.8" transform="rotate(-90 136.5 172.8)">10K</text>
<text x="142.4" y="173.6">100nF</text>
<text x="143.2" y="170.5">C41</text>
</g>
</svg>
